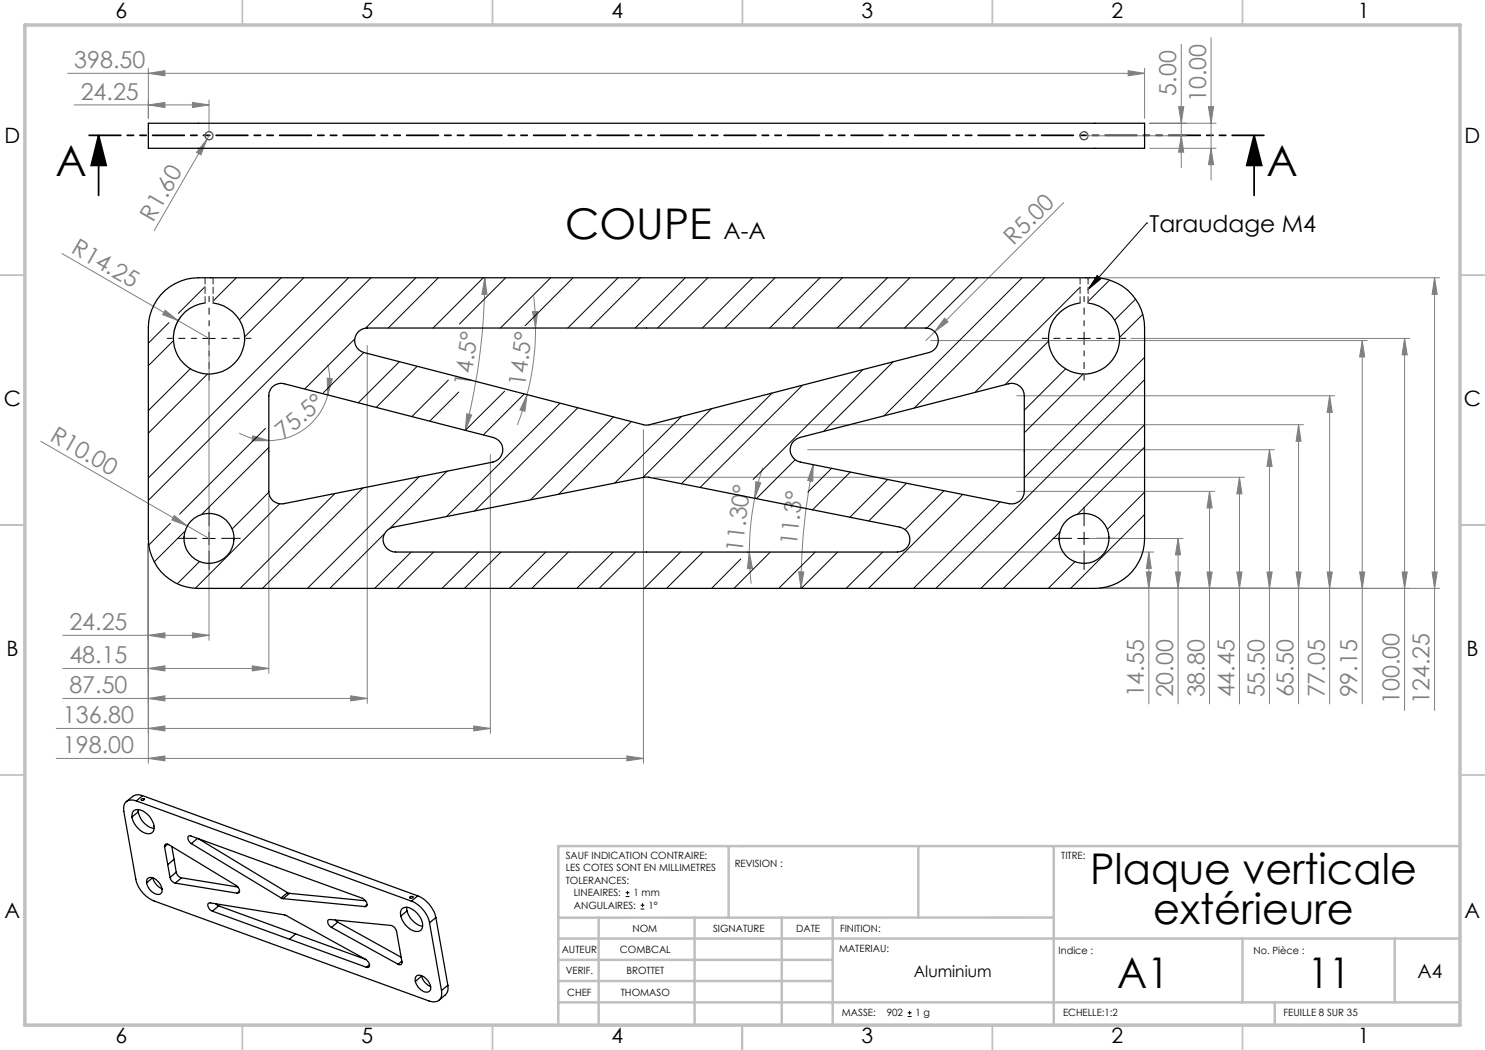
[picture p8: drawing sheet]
<svg xmlns="http://www.w3.org/2000/svg" width="297mm" height="210mm" viewBox="0 0 297 210" stroke-linecap="round" stroke-linejoin="round" font-family="sans-serif">
<g fill="none" stroke="#000" stroke-width=".2">
<path d="M219.4 55.1l.8 .7-2.6 2.1zM229.3 44.6h.1M229.3 44.6l-11.7 13.3M40.5 67.7h2.5M41.8 66.4v2.5M215.5 67.7h2.6M216.8 66.4v2.5M40.5 107.7h2.5M41.8 106.4v2.5M215.5 107.7h2.6M216.8 106.4v2.5M125.1 179.3h.8"/>
<path d="M125.1 178.5h.8M125.5 178.2v.7M128.1 181.8h.8M128.1 181h.8M128.5 180.6v.8M181.5 203.3h.8M181.5 202.6h.8M181.9 202.2v.7"/>
</g>
<path d="M19.7 27.1l1.5 6h-3zM19.7 27.1v12M250.8 27.1l1.5 6h-3zM250.8 27.1v12" fill="none" stroke="#000" stroke-width=".35"/>
<g fill="none" stroke="#808080" stroke-width=".2">
<path d="M13.5 14.7h215.4M29.7 14.7l3.3-.6v1.1zM29.7 13.6v10.1M41.8 20v6.2M225.6 14.1l3.3 .6-3.3 .5zM228.9 13.6v10.1M236.3 8.8v24.7M242.2 7.5v28.5M14.8 21h27M29.7 21l3.3-.5v1zM38.5 20.5l3.3 .5-3.3 .5zM41.4 27.9l-1.2 3.1-.9-.5z"/>
<path d="M41.4 27.9l-10.6 18.2M41.8 27.2l-.4 .7M217.8 27.2h19.4M229.9 24.7h13.3M229.9 29.7h13.3M235.7 21.3h1l-.4 3.4zM236.3 27.2l.4 3.2h-1zM241.7 21.3h1l-.5 3.4zM242.2 29.7l.5 3.2h-1zM12.4 50.7l29.4 17M96.9 55.6l.5 3.3h-1zM96.9 55.6a123 123 0 0 1-3.8 30.5"/>
<path d="M106.8 59.3l.2 3.1 .1 3.2M212.7 40.5l-27.5 27.6M219.9 55.6h68M286.9 55.6l.5 3.3h-1zM286.9 55.6v86.5M33 62l2.6 2.1-3.1-1.2zM36.2 63.3a6.5 6.5 0 0 0-1.4 3M41.8 68.7v59.4M65.4 75.6l1.1 .2-1 3.2zM65.5 79a12.2 12.2 0 0 1-11.7 9.1M65.5 72.9a12.2 12.2 0 0 1 0 6.1M73.4 69.1v71.6"/>
<path d="M105.4 78.9l-.4 3.4-1-.3zM105.4 78.9l-1.9 6.1M106.5 62.3h1l-.4 3.3zM107.1 65.6a52.2 52.2 0 0 1-1.7 13.3M186.2 68.1h87.2M188.9 63.6l.7 .8-2.7 1.9zM203.3 79.2h63.6M226.2 67.7h55.7M265.9 79.2l.6 3.3h-1.1zM265.9 79.2v61.6M272.5 68.1v72.7M272.5 68.1l.4 3.3h-1z"/>
<path d="M280.9 67.7l.5 3.3h-1zM280.9 67.7v74.4M8.1 88.3l33.7 19.4M47.8 86.6a12.3 12.3 0 0 0 6 1.5M50.6 87.2l3.2 .9-3.4 .1zM53.8 99.3v35.4M93.3 82.8l1 .2-1.2 3.1zM98.1 90.9v55.8M128.7 85.9v66.8M129.7 84.9h131M130.8 95.5h118.1M150.9 99.7a58.4 58.4 0 0 0-1 10.7"/>
<path d="M151.2 96.3l1 .3-1.3 3.1zM152.5 93.5l-.7 2.3-.9 3.9M161.5 89.9h93.4M162.6 92.9v3.4l-1.1-.2zM162.6 92.9l-.3 1.7a122.8 122.8 0 0 0-2.1 23.1M203.3 98.3h39.6M241.9 98.3l.5 3.3h-1zM241.9 98.3v42.5M247.9 95.5l.5 3.3h-1zM247.9 95.5v45.3M253.9 89.9l.5 3.4h-1zM253.9 89.9v50.9"/>
<path d="M259.7 84.9l.5 3.4h-1zM259.7 84.9v55.9M29.7 108.7v44M34.9 103.1l2.6 2.1-3.1-1.2zM149.9 110.4l.6 3.3h-1zM149.9 110.4l.3 6.3M159.7 114.4h1.1l-.6 3.3zM180.5 110.4h50.3M217.8 107.7h18.8M219.9 117.7h68M229.3 114.4h1l-.5 3.3zM229.8 110.4l.5 3.3h-1z"/>
<path d="M229.8 110.4v30.4M235.1 114.4h1l-.5 3.3zM235.6 107.7l.5 3.3h-1zM235.6 107.7v33.1M241.4 114.4h1l-.5 3.3zM247.4 114.4h1l-.5 3.3zM253.4 114.4h1l-.5 3.3zM259.2 114.4h1l-.5 3.3zM265.4 114.4h1.1l-.6 3.3zM271.9 114.4h1l-.4 3.3zM280.4 114.4h1l-.5 3.3zM286.4 114.4h1l-.5 3.3z"/>
<path d="M12.6 127.1h29.2M12.6 133.7h41.2M12.6 139.7h60.8M29.7 127.1l3.3-.5v1zM29.7 133.7l3.3-.5v1zM29.7 139.7l3.3-.5v1zM38.5 126.6l3.3 .5-3.3 .5zM50.4 133.2l3.4 .5-3.4 .5zM70.1 139.2l3.3 .5-3.3 .5zM11.3 145.7h86.8M11.3 151.7h117.4M29.7 145.7l3.3-.5v1z"/>
<path d="M29.7 151.7l3.3-.5v1zM94.8 145.2l3.3 .5-3.3 .5zM125.4 151.2l3.3 .5-3.3 .5z"/>
</g>
<path d="M39.3 67.7h-5.9M41.8 65.2v-5.9M41.8 70.2v5.8M44.3 67.7h5.9M214.3 67.7h-5.9M216.8 65.2v-5.9M216.8 70.2v5.8M219.3 67.7h5.9" fill="none" stroke="#000" stroke-width=".2" stroke-dasharray="30.5 1.3 1.3 1.3" stroke-dashoffset="29.4"/>
<path d="M39.3 107.7h-3.7M41.8 105.2v-3.8M41.8 110.2v3.7M44.3 107.7h3.8M214.3 107.7h-3.7M216.8 105.2v-3.8M216.8 110.2v3.7M219.3 107.7h3.8" fill="none" stroke="#000" stroke-width=".2" stroke-dasharray="30.5 1.3 1.3 1.3"/>
<path d="M252.9 27.1h-235.2" fill="none" stroke="#000" stroke-width=".35" stroke-dasharray="6.3 1.3 1.3 1.3 1.3 1.3" stroke-dashoffset="-.1"/>
<path d="M148.4 169.2v.3" fill="none" stroke="#c0c0c0" stroke-width=".2"/>
<g fill="none" stroke="#c0c0c0" stroke-width=".35">
<path d="M48.5 0v5M98.5 0v5M148.5 0v5M198.5 0v5M248.5 0v5M0 55h5M292 55h5.1M0 105h5M292 105h5.1M0 155h5M292 155h5.1M48.5 205v5.1"/>
<path d="M98.5 205v5.1M148.4 205v5.1M148.5 205v5.1M198.5 205v5.1M248.5 205v5.1"/>
</g>
<g fill="none" stroke="#c0c0c0" stroke-width=".5">
<path d="M145.7 169.2v14.3M183.7 169.2v14.3M210.7 169.2v35.5M291.9 169.2h-180.2v35.5M111.9 196.2h54.6M111.9 192h54.6M111.9 187.7h180M119.7 183.5v21.2M138.9 183.5v21.2M156.4 183.5v21.2M166.5 183.5v21.2M210.7 183.5h-98.8"/>
<path d="M248.5 187.7v12.8M278.9 187.7v12.8M111.9 200.5h180M255 200.5v4.2"/>
</g>
<path d="M5 5h287v200h-287z" fill="none" stroke="#c0c0c0" stroke-width=".7"/>
<g fill="#000">
<path d="M219.4 55.1l.8 .7-2.6 2.1z"/>
<path d="M250.8 27.1l1.5 6h-3zM19.7 27.1l1.5 6h-3z"/>
</g>
<g fill="#808080">
<path d="M34.9 103.1l2.6 2.1-3.1-1.2z"/>
<path d="M33 62l2.6 2.1-3.1-1.2z"/>
<path d="M188.9 63.6l.7 .8-2.7 1.9z"/>
<path d="M41.4 27.9l-1.2 3.1-.9-.5z"/>
<path d="M29.7 14.7l3.3-.6v1.1zM225.6 14.1l3.3 .6-3.3 .5z"/>
<path d="M29.7 21l3.3-.5v1zM38.5 20.5l3.3 .5-3.3 .5z"/>
<path d="M50.6 87.2l3.2 .9-3.4 .1zM65.4 75.6l1.1 .2-1 3.2z"/>
<path d="M93.3 82.8l1 .2-1.2 3.1zM96.9 55.6l.5 3.3h-1z"/>
<path d="M105.4 78.9l-.4 3.4-1-.3zM106.5 62.3h1l-.4 3.3z"/>
<path d="M151.2 96.3l1 .3-1.3 3.1zM149.9 110.4l.6 3.3h-1z"/>
<path d="M162.6 92.9v3.4l-1.1-.2zM159.7 114.4h1.1l-.6 3.3z"/>
<path d="M229.3 114.4h1l-.5 3.3zM229.8 110.4l.5 3.3h-1zM247.4 114.4h1l-.5 3.3zM247.9 95.5l.5 3.3h-1zM241.4 114.4h1l-.5 3.3zM241.9 98.3l.5 3.3h-1zM259.2 114.4h1l-.5 3.3zM259.7 84.9l.5 3.4h-1zM265.4 114.4h1.1l-.6 3.3zM265.9 79.2l.6 3.3h-1.1zM286.4 114.4h1l-.5 3.3zM286.9 55.6l.5 3.3h-1z"/>
<path d="M235.6 107.7l.5 3.3h-1zM235.1 114.4h1l-.5 3.3zM253.9 89.9l.5 3.4h-1zM253.4 114.4h1l-.5 3.3zM272.5 68.1l.4 3.3h-1zM271.9 114.4h1l-.4 3.3zM280.9 67.7l.5 3.3h-1zM280.4 114.4h1l-.5 3.3z"/>
<path d="M241.7 21.3h1l-.5 3.4zM242.2 29.7l.5 3.2h-1zM235.7 21.3h1l-.4 3.4zM236.3 27.2l.4 3.2h-1z"/>
<path d="M29.7 127.1l3.3-.5v1zM38.5 126.6l3.3 .5-3.3 .5zM29.7 133.7l3.3-.5v1zM50.4 133.2l3.4 .5-3.4 .5zM29.7 145.7l3.3-.5v1zM94.8 145.2l3.3 .5-3.3 .5zM29.7 139.7l3.3-.5v1zM70.1 139.2l3.3 .5-3.3 .5zM29.7 151.7l3.3-.5v1zM125.4 151.2l3.3 .5-3.3 .5z"/>
</g>
<g fill="none" stroke="#000" stroke-width=".25">
<path d="M29.7 24.7h199.2v5h-199.2zM33.1 58.1a11.3 11.3 0 0 1 8.3-2.5h175.9a10.3 10.3 0 0 1 11.6 10v42.1a10 10 0 0 1-10 10h-179.2a10 10 0 0 1-10-10v-42.1a10.2 10.2 0 0 1 3.4-7.5zM41 60.6a7.1 7.1 0 0 0-5.2 10.9 7.1 7.1 0 0 0 12 0 7.1 7.1 0 0 0-5.2-10.9M54.3 77.6a2.6 2.6 0 0 1 2.6-.8l41.8 10.7a2.53 2.53 0 0 1 1.9 2.5 2.53 2.53 0 0 1-2 2.4l-41.9 8.3a2.47 2.47 0 0 1-2.9-2.4v-19.1v-.6zM71.8 66.2l.5-.3 1.1-.3h111.8a2.49 2.49 0 0 1 2.4 2.2 2.49 2.49 0 0 1-1.8 2.7l-56.2 14.5-.9-.1-55.9-14.4a2.47 2.47 0 0 1-1-4.3zM216 60.6a7.1 7.1 0 0 0-5.2 10.9 7.1 7.1 0 0 0 12 0 7.1 7.1 0 0 0-5.2-10.9M158.9 88.1l1-.6 41.8-10.7a2.5 2.5 0 0 1 3.2 2.4v19.1a2.52 2.52 0 0 1-3 2.4l-41.8-8.3a2.5 2.5 0 0 1-2-1.8 2.5 2.5 0 0 1 .8-2.5zM77.5 106l1.1-.6 50.4-10 .8 .1 50.2 9.9a2.52 2.52 0 0 1 2 2.7 2.52 2.52 0 0 1-2.5 2.3h-100.4a2.5 2.5 0 0 1-2.3-1.7 2.5 2.5 0 0 1 .7-2.7zM28.3 159.9a.29 .29 0 0 1 .3-.2 .29 .29 0 0 1 .2 .2 .3 .3 0 0 1-.3 .2 .3 .3 0 0 1-.2-.2zM28.5 159.1l-.7-.1h-.6l-.6 .2-1.3 1.1M28.5 159.1l-1.2 1.1M28.5 159.1l55 20.1"/>
<path d="M28.9 159.8v.1M26.7 162.2a2.3 2.3 0 0 1 2.9 .7 3.1 3.1 0 0 1 1 3.4 1.85 1.85 0 0 1-2.7-.3 3.2 3.2 0 0 1-1.3-3.7zM27.3 160.2a1.73 1.73 0 0 0-2 .1 1.73 1.73 0 0 0-.5 2l2.4 13.6a6.2 6.2 0 0 0 3.6 4.3l55 20a1.72 1.72 0 0 0 2-.1 1.72 1.72 0 0 0 .5-2M27.3 160.2l55 20M27.6 161.9l.1 .5M27.7 162.4a4.1 4.1 0 0 0 3.1 3.3M27.7 162.4l-1.3 1M29.6 175.7a1.65 1.65 0 0 1 2.1 .7 1.9 1.9 0 0 1 .5 2.3 1.86 1.86 0 0 1-2.4-1 1.65 1.65 0 0 1-.2-2zM30.5 175.6l-1.2 1M30.6 175.6a3.2 3.2 0 0 0 1.8 2.2M32.9 169.4a.48 .48 0 0 1 .3-.6 .48 .48 0 0 1 .6 .1l13.4 8.2a1.08 1.08 0 0 1 .5 1.5h-.3M32.9 169.4l1.1 6.1"/>
<path d="M33.5 168.8l-.6 .6M34 175.5a1.45 1.45 0 0 0 1.1 1.1M34.4 169.3l.4 2.6M34.8 171.9l-1.3 1M34.8 171.9l.4 2.5M35.1 176.6l12.3 2M35.2 174.4a1.45 1.45 0 0 0 1.1 1.2M35.2 174.4l-1.2 1.1M36.3 175.6l-1.2 1M36.3 175.6l11.3 1.8M38.3 168.7a.95 .95 0 0 1-.4-1.5l34.6 12.5a1.12 1.12 0 0 1 .7 1.5l-.2 .1M38.3 168.7l17.9 10.9"/>
<path d="M39.5 167.7l-1.2 1M39.6 167.7l17.9 10.8M47.9 178.2l-.5 .4M56.2 179.6l.4 .1M56.6 179.7l16.4 1.6M57.5 178.5l.4 .2M57.5 178.5l-1.3 1.1M57.9 178.7l-1.3 1M57.9 178.7l15.2 1.5M82 179.4a.32 .32 0 0 1 .3-.2 .32 .32 0 0 1 .2 .3 .31 .31 0 0 1-.3 .2 .31 .31 0 0 1-.2-.3zM82.5 179.3l.1 .1M83.5 179.2a6.2 6.2 0 0 1 3.7 4.3"/>
<path d="M83.5 179.2l-1.2 1M42.5 182.2a1.14 1.14 0 0 1-.8-1.6h.4l14.9 2.4 16.2 8.9a1.16 1.16 0 0 1 .6 1.5l-.5 .1M42.5 182.2l30.8 11.3M43.1 180.8l.6 .4M43.7 181.2l-1.2 1M43.7 181.2l15.4 5.6M59.1 186.8l-1.2 1M59.1 186.8l14 5.1M66.3 185.5a1.14 1.14 0 0 1-.6-1.5l12.5 1.1a1.56 1.56 0 0 1 1.1 1.1l1.1 6.2a.47 .47 0 0 1-.2 .5 .47 .47 0 0 1-.6 0M66.3 185.5l13.3 7.4M67.1 184l.5 .4M67.6 184.4l-1.3 1.1"/>
<path d="M67.6 184.4l12.6 7M73.4 181l-.4 .3M73.9 192.9l-.6 .6M80.3 181.8a1.73 1.73 0 0 1 2.4 .2 3.6 3.6 0 0 1 1.7 3.7 1.41 1.41 0 0 1-2.2 .2 4.1 4.1 0 0 1-2.1-3.6zM80.4 192.2l-.8 .7M81.4 181.5v.7M81.4 182.2a4.2 4.2 0 0 0 3.1 3M81.4 182.2l-1.2 1M82.3 180.2a6.2 6.2 0 0 1 3.6 4.4M83.2 195.3a1.4 1.4 0 0 1 2.1 .5 2.16 2.16 0 0 1 .7 2.3 1.31 1.31 0 0 1-1.9-.2 2.29 2.29 0 0 1-.9-2.6zM84.3 195.2a3.2 3.2 0 0 0 1.8 2.1M84.3 195.2l-1.2 1.1"/>
<path d="M84.3 195.1v.1M85.9 184.6l2.4 13.5M87.2 183.5l-1.3 1.1M87.2 183.5l2.4 13.6M89.6 197.1v1l-.3 .6-1.5 1.4M89.6 197.1l-1.3 1"/>
<circle cx="41.8" cy="107.7" r="5"/>
<circle cx="216.8" cy="107.7" r="5"/>
</g>
<g fill="none" stroke="#f00" stroke-width=".25">
<circle cx="41.8" cy="27.1" r=".81"/>
<circle cx="216.8" cy="27.1" r=".81"/>
</g>
<g fill="none" stroke="#000" stroke-width=".2">
<path d="M41 57.4l-5.3 5.3M42.8 55.6l-.2 .1M47.3 55.6l-4.7 4.6M56.2 55.6l-8.3 8.4M60.7 55.6l-11.8 11.8M69.7 55.6l-40 40M74.2 55.6l-44.5 44.5M83.2 55.6l-10.1 10M87.7 55.6l-10.1 10M96.7 55.6l-10.1 10M101.1 55.6l-9.2 9.2M110.1 55.6l-10 10"/>
<path d="M114.6 55.6l-9.6 9.5M123.6 55.6l-10 10M128.1 55.6l-10.1 10M137.1 55.6l-10.1 10M141.6 55.6l-10.1 10M150.5 55.6l-10 10M155 55.6l-10 10M164 55.6l-10 10M168.5 55.6l-10 10M177.5 55.6l-10.1 10M182 55.6l-10.1 10M191 55.6l-10.1 10"/>
<path d="M195.4 55.6l-10 10M204.4 55.6l-27.6 27.6M208.9 55.6l-26.1 26M216 57.5l-21 21M217.9 55.6l-.3 .2M221.9 56l-4.3 4.3M227.1 59.8l-4.2 4.2M33.8 64.5l-4.1 4.1M34.7 68.1l-5 5.1M38.1 73.8l-8.4 8.3M41.5 74.8l-11.8 11.8M70.9 67.8l-9.9 10"/>
<path d="M72.7 70.5l-8 8M79.9 72.3l-8.3 8.3M83.4 73.3l-8.2 8.2M89.7 76l-7.3 7.3M91.8 78.4l-5.9 5.8M100.9 78.2l-7.8 7.9M104.8 78.8l-8.1 8.2M154.4 78.6l-18.1 18.2M160.5 77.1l-20.5 20.4M172.6 73.9l-22 22M178.6 72.4l-13.9 13.9M209.7 68.3l-8.7 8.6"/>
<path d="M213.1 73.8l-8.2 8.2M216.6 74.8l-11.7 11.8M228.6 62.9l-4.7 4.6M228.9 71.5l-24 24M228.9 75.9l-41.7 41.8M53.1 85.7l-17.2 17.1M53.8 98.5l-7.4 7.3M53.8 89.5l-13.5 13.4M67 98.7l-19 19M72.6 97.6l-20.1 20.1M83.8 95.3l-22.3 22.4M89.4 94.2l-11.4 11.5"/>
<path d="M112 80.6l-22.7 22.7M115.6 81.6l-20.7 20.6M122.7 83.4l-16.6 16.6M126.3 84.3l-14.6 14.6M136.3 83.3l-13.4 13.3M142.3 81.7l-13.7 13.8M159 92l-7.7 7.7M166.3 93.7l-4.7 4.7M170.1 94.4l-7.6 7.6M177.6 95.9l-7.6 7.6M181.3 96.7l-7.6 7.5M188.8 98.1l-7.8 7.8"/>
<path d="M192.5 98.9l-18.8 18.8M228.9 84.9l-32.7 32.8M228.9 98.4l-7.4 7.5M228.9 89.4l-13.4 13.5M34.1 104.7l-4.3 4.3M36.9 106.3l-6.1 6.1M39.9 112.3l-4.4 4.5M56 100.7l-16.9 17M76.9 106.7l-10.9 11M82.2 110.4l-7.3 7.3M86.7 110.4l-7.3 7.3M95.7 110.4l-7.3 7.3"/>
<path d="M100.2 110.4l-7.3 7.3M109.1 110.4l-7.2 7.3M113.7 110.4l-7.3 7.3M122.6 110.4l-7.2 7.3M127.1 110.4l-7.3 7.3M136.1 110.4l-7.3 7.3M140.6 110.4l-7.3 7.3M148.2 111.8l-5.9 5.9M149.6 110.4l-.1 .1M154.1 110.4l-7.3 7.3M163.1 110.4l-7.3 7.3M167.5 110.4l-7.2 7.3"/>
<path d="M176.5 110.4l-7.3 7.3M200 100.4l-17.3 17.3M212 106.4l-11.3 11.3M215 112.4l-5.3 5.3M228.9 102.9l-14.8 14.8"/>
</g>
<path d="M42.6 55.5v5.1M217.6 55.5v5.1M41 60.6v-5.1M216 60.6v-5.1" fill="none" stroke="#f00" stroke-width=".25" stroke-dasharray="1.3 .6"/>
<g font-size="8.5">
<text x="11.1" y="35.3">A</text>
<text x="253.3" y="35.3">A</text>
<text x="113" y="47.8">COUPE</text>
<text x="218" y="176.8">Plaque verticale</text>
<text x="230.7" y="184.9">extérieure</text>
<text x="223.4" y="197.7">A1</text>
<text x="261.5" y="197.7">11</text>
</g>
<g font-size="4.7" fill="#808080">
<text x="14.9" y="13.6">398.50</text>
<text x="16.1" y="20">24.25</text>
<text x="235.2" y="19.2" transform="rotate(-90 235.2 19.2)">5.00</text>
<text x="241.2" y="20.5" transform="rotate(-90 241.2 20.5)">10.00</text>
<text x="30.7" y="44.5" transform="rotate(-60 30.7 44.5)">R1.60</text>
<text x="14.1" y="50.5" transform="rotate(30 14.1 50.5)">R14.25</text>
<text x="202.7" y="49.1" transform="rotate(-45 202.7 49.1)">R5.00</text>
<text x="94.1" y="77.4" transform="rotate(-82 94.1 77.4)">14.5°</text>
<text x="105" y="77.4" transform="rotate(-83 105 77.4)">14.5°</text>
<text x="9.8" y="88" transform="rotate(30 9.8 88)">R10.00</text>
<text x="56.7" y="88" transform="rotate(-40 56.7 88)">75.5°</text>
<text x="148.5" y="110.5" transform="rotate(-83 148.5 110.5)">11.30°</text>
<text x="159.4" y="109.2" transform="rotate(-84 159.4 109.2)">11.3°</text>
<text x="13.9" y="126">24.25</text>
<text x="13.9" y="132.7">48.15</text>
<text x="13.9" y="138.7">87.50</text>
<text x="228.8" y="139.5" transform="rotate(-90 228.8 139.5)">14.55</text>
<text x="234.6" y="139.5" transform="rotate(-90 234.6 139.5)">20.00</text>
<text x="240.9" y="139.5" transform="rotate(-90 240.9 139.5)">38.80</text>
<text x="246.9" y="139.5" transform="rotate(-90 246.9 139.5)">44.45</text>
<text x="252.9" y="139.5" transform="rotate(-90 252.9 139.5)">55.50</text>
<text x="258.7" y="139.5" transform="rotate(-90 258.7 139.5)">65.50</text>
<text x="264.9" y="139.5" transform="rotate(-90 264.9 139.5)">77.05</text>
<text x="271.4" y="139.5" transform="rotate(-90 271.4 139.5)">99.15</text>
<text x="279.9" y="140.8" transform="rotate(-90 279.9 140.8)">100.00</text>
<text x="285.9" y="140.8" transform="rotate(-90 285.9 140.8)">124.25</text>
<text x="12.6" y="144.7">136.80</text>
<text x="12.6" y="150.6">198.00</text>
</g>
<g font-size="4.7">
<text x="144.7" y="47.7">A-A</text>
<text x="229.9" y="46.3">Taraudage M4</text>
</g>
<g font-size="4.2">
<text x="23.1" y="3.6">6</text>
<text x="72.3" y="3.6">5</text>
<text x="122.3" y="3.6">4</text>
<text x="172.3" y="3.6">3</text>
<text x="222.3" y="3.6">2</text>
<text x="271.6" y="3.6">1</text>
<text x=".9" y="28.6">D</text>
<text x="292.9" y="28.6">D</text>
<text x=".8" y="81.1">C</text>
<text x="292.8" y="81.1">C</text>
<text x="1.3" y="131.1">B</text>
<text x="293.3" y="131.1">B</text>
<text x=".9" y="183.6">A</text>
<text x="292.9" y="183.6">A</text>
<text x="23.1" y="208.6">6</text>
<text x="72.3" y="208.6">5</text>
<text x="122.3" y="208.6">4</text>
<text x="172.3" y="208.6">3</text>
<text x="222.3" y="208.6">2</text>
<text x="271.6" y="208.6">1</text>
</g>
<text font-size="3.9" x="283.5" y="195.6">A4</text>
<text font-size="3.2" x="182.8" y="195.5">Aluminium</text>
<g font-size="2">
<text x="113.1" y="171.8">SAUF INDICATION CONTRAIRE:</text>
<text x="146.9" y="173.3">REVISION :</text>
<text x="212.3" y="171.8">TITRE:</text>
<text x="113.1" y="174.3">LES COTES SONT EN MILLIMETRES</text>
<text x="113.1" y="176.8">TOLERANCES:</text>
<text x="114.8" y="179.3">LINEAIRES:</text>
<text x="126.7" y="179.3">1 mm</text>
<text x="114.8" y="181.8">ANGULAIRES:</text>
<text x="129.7" y="181.8">1°</text>
<text x="112.4" y="190.5">AUTEUR</text>
<text x="124" y="190.5">COMBCAL</text>
<text x="126.5" y="186.4">NOM</text>
<text x="142.6" y="186.4">SIGNATURE</text>
<text x="159.2" y="186.4">DATE</text>
<text x="167.8" y="190.3">MATERIAU:</text>
<text x="168" y="186.4">FINITION:</text>
<text x="211.7" y="190.9">Indice :</text>
<text x="250.7" y="190.9">No. Pièce :</text>
<text x="113.1" y="194.9">VERIF.</text>
<text x="125.3" y="194.9">BROTTET</text>
<text x="113.4" y="199.2">CHEF</text>
<text x="124.2" y="199.2">THOMASO</text>
<text x="168.4" y="203.3">MASSE:</text>
<text x="177.3" y="203.3">902</text>
<text x="183.1" y="203.3">1 g</text>
<text x="212.6" y="203.3">ECHELLE:1:2</text>
<text x="256.7" y="203.3">FEUILLE 8 SUR 35</text>
</g>
</svg>
